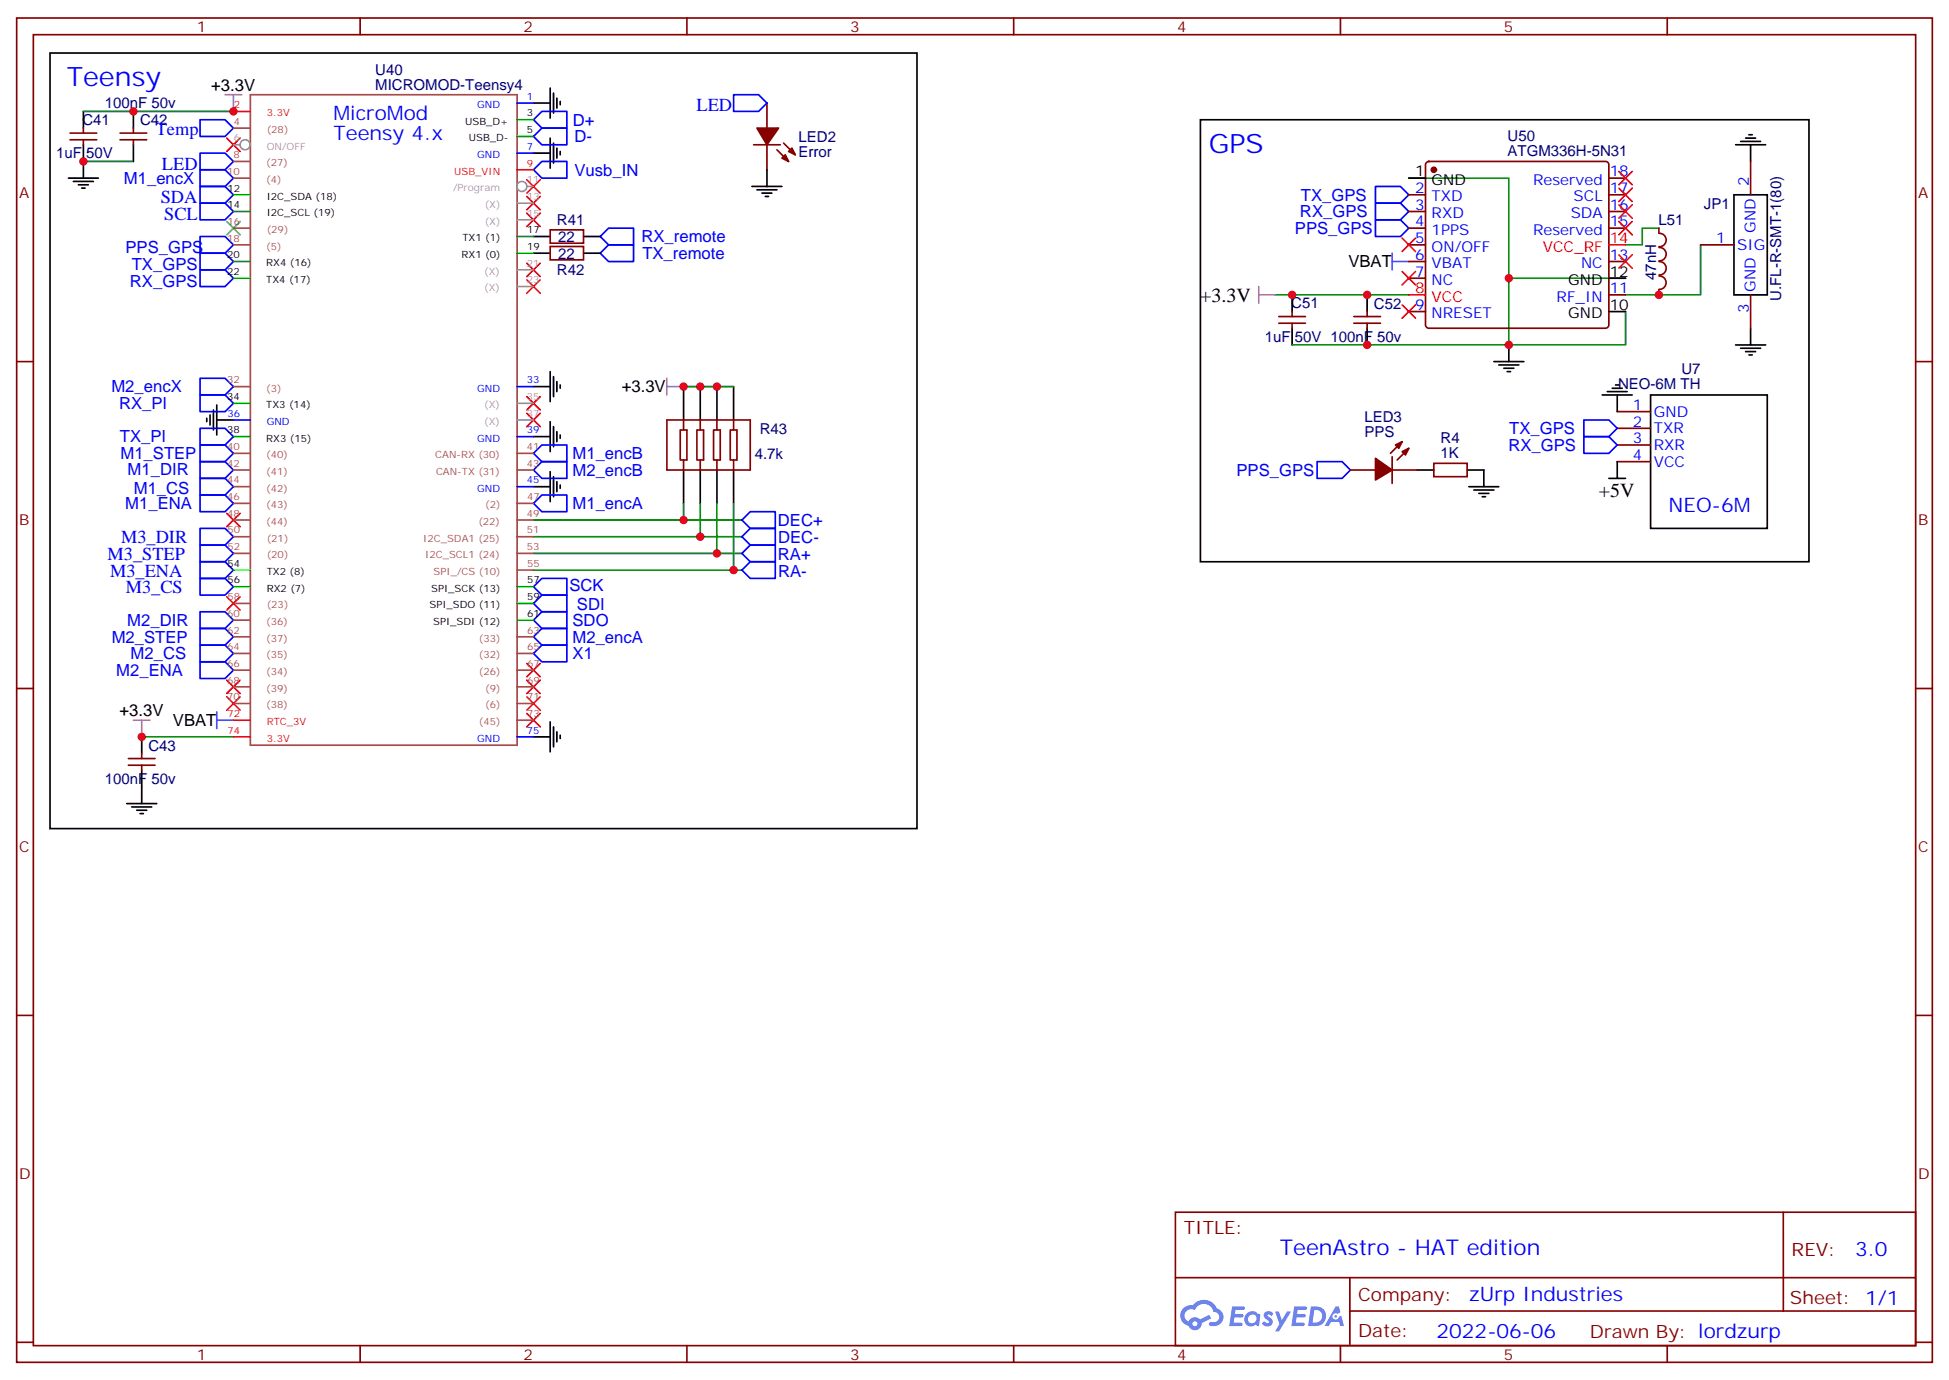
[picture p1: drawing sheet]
<svg xmlns="http://www.w3.org/2000/svg" width="412mm" height="292mm" viewBox="0 0 412 292" stroke-linecap="round" stroke-linejoin="round" font-family="sans-serif">
<g fill="none" stroke="#870000" stroke-width=".35">
<path d="M3.5 3.8h405.4v284.3h-405.4zM7.1 7.3h398.2v277.3h-398.2zM76.2 3.8v3.5M145.3 3.8v3.5M214.5 3.8v3.5M283.6 3.8v3.5M352.8 3.8v3.5M3.5 76.5h3.6M405.3 76.5h3.6M3.5 145.6h3.6M405.3 145.6h3.6M3.5 214.8h3.6"/>
<path d="M405.3 214.8h3.6M248.7 256.4h156.6v28.2h-156.6zM377.3 256.4v20.9M248.7 270.2h156.5M285.6 277.3h119.6M285.6 270.2v14.2M3.5 283.9h3.6M76.2 284.6v3.5M145.3 284.6v3.5M214.5 284.6v3.5M283.6 284.6v3.5M352.8 284.6v3.5"/>
<path d="M405.3 283.9h3.6"/>
</g>
<g fill="#5487ff">
<path d="M267.7 277.6a1.22 1.22 0 0 1 1.7 .2l-.4 .6a.47 .47 0 0 0-.3-.4 .47 .47 0 0 0-.5 .2v.1a1.55 1.55 0 0 1 1.1 1.5 1.34 1.34 0 0 1-2.3 .2l.5-.6 .7 .5a.29 .29 0 0 0 .3-.3 .29 .29 0 0 0-.2-.3 1.04 1.04 0 0 1-.6-1.7z"/>
<path d="M260.7 276.3h2.1a.43 .43 0 0 1 .5 .1 .43 .43 0 0 1 .1 .5l-.3 .2h-1.7l-.1 .8h1.5a.37 .37 0 0 1 .3 .4 .37 .37 0 0 1-.3 .4h-1.6l-.2 1.1h1.3a.43 .43 0 0 1 .5 0 .43 .43 0 0 1 .1 .5l-.3 .2h-2.5z"/>
<path d="M273.8 276.3h2.2a.43 .43 0 0 1 .4 .1 .43 .43 0 0 1 .1 .5l-.3 .2h-1.6l-.2 .8h1.6a.37 .37 0 0 1 .3 .4 .37 .37 0 0 1-.4 .4h-1.6l-.1 1.1h1.3a.43 .43 0 0 1 .4 0 .43 .43 0 0 1 .1 .5l-.3 .2h-2.4z"/>
<path d="M282.6 276.3h.7l.3 1.3-.6 .3a.69 .69 0 0 0-1 .3 .69 .69 0 0 0 .4 .9 .69 .69 0 0 0 .9-.6l.5-.2 .6 2.2h-.8l-.2-.9h-1.8l-.5 .9h-.8z"/>
<path d="M269.8 277.4h.8l.6 1.8 1.1-1.8h.9l-2.6 4.2h-.8l.9-1.5z"/>
<path d="M277.4 276.3l-.6 4.2h1.3a2.11 2.11 0 0 0 2.5-2.1 2.11 2.11 0 0 0-2.5-2.1zM278.1 277.1a1.39 1.39 0 0 1 1.7 1.4 1.39 1.39 0 0 1-1.8 1.3h-.3z"/>
<path d="M263.7 277.9a1.47 1.47 0 0 0-.1 2.1 1.47 1.47 0 0 0 2.1 .2l.7 .3 .3-2.3-.2-.3h-.4a1.49 1.49 0 0 0-2.4 0zM264.4 278.3a.92 .92 0 0 1 1.5 .5 .92 .92 0 0 1-1.3 1.1 .9 .9 0 0 1-.2-1.6z"/>
<path d="M250.4 276.7a2.18 2.18 0 0 0 1.1 3.7 1.44 1.44 0 0 0 1.6 .9 1.44 1.44 0 0 0 1.2-1.4l2-1.1-.5-.7-1.9 1a1.47 1.47 0 0 0-2.4 .4 1.39 1.39 0 0 1-.7-1.9 1.39 1.39 0 0 1 2-.5 2.08 2.08 0 0 1 2.2-1.3 2.08 2.08 0 0 1 1.8 1.7 1.07 1.07 0 0 1 1.2 1 1.07 1.07 0 0 1-1 1.1h-.7a.43 .43 0 0 0-.5 .4 .43 .43 0 0 0 .4 .5 2 2 0 0 0 2.4-1 2 2 0 0 0-.7-2.6l-.4-.2a2.98 2.98 0 0 0-5.1-.6l-1.1 .1zM252.3 280a.55 .55 0 0 1 1.1 0 .55 .55 0 0 1-1.1 0z"/>
<circle cx="282.6" cy="278.4" r=".26"/>
</g>
<g fill="none" stroke="#000" stroke-width=".35">
<path d="M10.6 11.2h183.4v164.1h-183.4zM116.4 18.6v6.4M117.1 19.7v4.2M14.5 37.7h6.3M15.5 38.4h4.3M16.6 39.1h2.1M17.3 39.8h.7M17.6 23.6v3.5M17.6 30.6v7.1M28.2 23.6v3.5M28.2 30.6v3.5M112.9 32.4h3.5"/>
<path d="M112.9 21.8h3.5M116.4 29.2v6.4M117.1 30.3v4.2M117.8 20.7v2.2M117.8 31.3v2.1M118.5 21.4v.8M118.5 32v.7M159.1 39.4h6.4M162.3 35.9v3.5M254 25.3h128.8v93.5h-128.8zM298.1 37.7h3.5M367.2 30.6h6.4"/>
<path d="M368.3 29.9h4.2M369.4 29.2h2.1M370.1 28.5h.7M370.4 30.6v3.5M112.9 53.6h3.5M112.9 50h3.5M123.5 53.6h3.5M123.5 50h3.5M160.2 40.1h4.2M161.2 40.9h2.1M161.9 41.6h.7M340.4 58.8h3.6"/>
<path d="M366.9 41.2h7v21.2h-7zM116.4 78.6v6.3M117.1 79.7v4.2M273.4 62.4v3.5M273.4 69.4v3.6M289.3 62.4v3.5M289.3 69.4v3.6M316.1 76.5h6.3M317.1 77.2h4.3M318.2 77.9h2.1M318.9 78.6h.7M319.3 73v3.5"/>
<path d="M340.4 65.9h3.6M367.2 73h6.4M368.3 73.7h4.2M369.4 74.4h2.1M370.1 75.1h.7M370.4 69.4v3.6M43.7 88.5v.7M44.4 87.8v2.1M45.2 86.7v4.2M45.9 88.8h3.5M45.9 85.7v6.3M112.9 92.4h3.5"/>
<path d="M112.9 81.8h3.5M116.4 89.2v6.3M116.4 99.8v6.3M117.1 90.2v4.3M117.8 80.7v2.1M117.8 91.3v2.1M118.5 81.4v.7M118.5 92v.7M144.6 81.8v7M144.6 99.4v7.1M148.2 81.8v7M148.2 99.4v7.1"/>
<path d="M151.7 81.8v7M151.7 99.4v7.1M155.2 81.8v7M155.2 99.4v7.1M299.9 99.4h3.5M310.4 99.4h3.6v3.5M339 83.5h6.4M340.1 82.8h4.2M341.1 82.1h2.2M341.8 81.4h.7M342.2 83.5v3.6M342.2 97.6v3.6"/>
<path d="M349.2 83.5h24.7v28.3h-24.7zM112.9 102.9h3.5M117.1 100.8v4.3M117.8 101.9v2.1M118.5 102.6v.7M310.8 102.9h6.3M311.9 103.6h4.2M312.9 104.4h2.1M313.6 105.1h.7M340.4 101.2h3.6M30 155.9v3.5M112.9 155.9h3.5"/>
<path d="M116.4 152.7v6.3M117.1 153.7v4.3M117.8 154.8v2.1M118.5 155.5v.7M26.8 170h6.4M27.9 170.7h4.2M28.9 171.4h2.1M29.6 172.1h.7M30 162.9v7.1"/>
</g>
<g fill="none" stroke="#00f" stroke-width=".35">
<path d="M42.3 39.4h5.3l1.8 1.8-1.8 1.8h-5.3zM42.3 32.4h5.3l1.8 1.7-1.8 1.8h-5.3zM42.3 25.3h5.3l1.8 1.8-1.8 1.8h-5.3zM42.3 35.9h5.3l1.8 1.8-1.8 1.7h-5.3zM109.4 21.8h3.5M109.4 32.4h3.5M112.9 28.9l1.8-1.8h5.2v3.5h-5.2zM112.9 35.9l1.8-1.8h5.2v3.6h-5.2zM114.7 23.6h5.2v3.5h-5.2l-1.8-1.8zM155.2 20h5.3l1.8 1.8-1.8 1.8h-5.3zM291 39.4h5.3l1.8 1.8-1.8 1.8h-5.3zM42.3 53.6h5.3l1.8 1.7-1.8 1.8h-5.3z"/>
<path d="M42.3 57.1h5.3l1.8 1.7-1.8 1.8h-5.3zM42.3 50h5.3l1.8 1.8-1.8 1.8h-5.3zM42.3 43h5.3l1.8 1.7-1.8 1.8h-5.3zM127 50l1.8-1.7h5.3v3.5h-5.3zM127 53.6l1.8-1.8h5.3v3.5h-5.3zM291 46.5h5.3l1.8 1.8-1.8 1.7h-5.3zM291 43h5.3l1.8 1.7-1.8 1.8h-5.3zM42.3 83.5h5.3l1.8 1.8-1.8 1.8h-5.3zM42.3 90.6h5.3l1.8 1.8-1.8 1.7h-5.3zM42.3 80h5.3l1.8 1.8-1.8 1.7h-5.3zM42.3 97.6h5.3l1.8 1.8-1.8 1.8h-5.3zM42.3 94.1h5.3l1.8 1.8-1.8 1.7h-5.3z"/>
<path d="M49.4 88.8h3.5M109.4 81.8h3.5M109.4 92.4h3.5M112.9 95.9l1.8-1.8h5.2v3.5h-5.2zM112.9 99.4l1.8-1.8h5.2v3.6h-5.2zM278.7 97.6h5.3l1.8 1.8-1.8 1.8h-5.3zM335.1 88.8h5.3l1.8 1.8-1.8 1.8h-5.3zM335.1 92.4h5.3l1.8 1.7-1.8 1.8h-5.3zM42.3 101.2h5.3l1.8 1.7-1.8 1.8h-5.3zM42.3 104.7h5.3l1.8 1.8-1.8 1.7h-5.3zM42.3 118.8h5.3l1.8 1.8-1.8 1.7h-5.3zM42.3 111.8h5.3l1.8 1.7-1.8 1.8h-5.3z"/>
<path d="M42.3 115.3h5.3l1.8 1.8-1.8 1.7h-5.3zM109.4 102.9h3.5M112.9 106.5l1.8-1.8h5.2v3.5h-5.2zM157 117.1l1.7-1.8h5.3v3.5h-5.3zM157 113.5l1.7-1.7h5.3v3.5h-5.3zM157 110l1.7-1.8h5.3v3.6h-5.3zM42.3 136.5h5.3l1.8 1.7-1.8 1.8h-5.3zM42.3 140h5.3l1.8 1.7-1.8 1.8h-5.3zM42.3 132.9h5.3l1.8 1.8-1.8 1.8h-5.3zM42.3 129.4h5.3l1.8 1.8-1.8 1.7h-5.3zM42.3 122.3h5.3l1.8 1.8-1.8 1.8h-5.3zM112.9 124.1l1.8-1.8h5.2v3.6h-5.2z"/>
<path d="M112.9 131.2l1.8-1.8h5.2v3.5h-5.2zM112.9 134.7l1.8-1.8h5.2v3.6h-5.2zM112.9 138.2l1.8-1.7h5.2v3.5h-5.2zM114.7 125.9h5.2v3.5h-5.2l-1.8-1.8zM157 120.6l1.7-1.8h5.3v3.5h-5.3zM109.4 155.9h3.5"/>
</g>
<path d="M47.6 20h3.6M49.4 20v3.6M266.3 62.4h3.6M266.3 60.6v3.5M141.1 81.8h3.5M141.1 80v3.5M28.2 152.3h3.5M30 152.3v3.6" fill="none" stroke="#f0f" stroke-width=".35"/>
<path d="M294.6 55.3h3.5M294.6 53.6v3.5M45.9 152.3h3.5M45.9 150.6v3.5" fill="none" stroke="#90f" stroke-width=".35"/>
<g fill="none" stroke="#870000" stroke-width=".35">
<path d="M14.8 28.2h5.7M14.8 29.6h5.7M17.6 27.1v1.1M17.6 29.6v1M25.4 28.2h5.6M25.4 29.6h5.6M28.2 27.1v1.1M28.2 29.6v1M159.5 30.6h5.6M162.3 21.8v5.3M162.3 30.6v5.3M164.4 31.7l2.5 2.4"/>
<path d="M165.8 30.3l2.5 2.4M301.9 34.4l.4-.3h37.4a.71 .71 0 0 1 .7 .8v33.8a.76 .76 0 0 1-.7 .7h-37.4a.76 .76 0 0 1-.7-.7v-33.8zM340.4 37.7h3.6M370.4 34.1v7.1M116.4 52.1h7.1v2.9h-7.1zM116.4 48.6h7.1v2.8h-7.1zM298.1 51.8h3.5M298.1 41.2h3.5M298.1 44.7h3.5M298.1 48.3h3.5M298.1 55.3h3.5M298.1 58.8h3.5"/>
<path d="M340.4 41.2h3.6M340.4 44.7h3.6M340.4 48.3h3.6M340.4 55.3h3.6M351 48.3v1M351 49.4a1.41 1.41 0 0 1 1.6 1.4 1.41 1.41 0 0 1-1.6 1.4M351 52.4a1.41 1.41 0 0 1 1.6 1.4 1.41 1.41 0 0 1-1.6 1.4M351 55.3a1.41 1.41 0 0 1 1.6 1.4 1.41 1.41 0 0 1-1.6 1.4M351 58.4a1.41 1.41 0 0 1 1.5 1.4 1.41 1.41 0 0 1-1.5 1.4M359.8 51.8h7.1M270.6 67h5.6M270.6 68.4h5.6"/>
<path d="M273.4 65.9v1.1M273.4 68.4v1M286.5 67h5.6M286.5 68.4h5.6M289.3 65.9v1.1M289.3 68.4v1M298.1 65.9h3.5M340.4 62.4h3.6M351 61.3v1.1M370.4 62.4v7M141.1 88.8h17.6v10.6h-17.6zM143.9 90.9h1.4v6.4h-1.4z"/>
<path d="M144.6 88.8v2.1M144.6 97.3v2.1M147.5 90.9h1.4v6.4h-1.4zM148.2 88.8v2.1M148.2 97.3v2.1M151 90.9h1.4v6.4h-1.4zM151.7 88.8v2.1M151.7 97.3v2.1M154.5 90.9h1.4v6.4h-1.4zM155.2 88.8v2.1M155.2 97.3v2.1M285.8 99.4h5.2"/>
<path d="M294.6 99.4h5.3M294.6 96.6v5.6M296.7 93.4l-2.5 2.5M298.1 94.8l-2.5 2.5M303.4 98h7v2.8h-7zM342.2 87.1h7M342.2 90.6h7M342.2 94.1h7M342.2 97.6h7M30 159.4v1M27.2 160.4h5.6M27.2 161.9h5.6"/>
<path d="M30 161.9v1"/>
</g>
<g fill="none" stroke="#f00" stroke-width=".35">
<path d="M48 29.2l2.8 2.8M49.4 23.6h3.5M50.8 29.2l-2.8 2.8M109.4 35.9h3.5M111.5 38l2.8 2.9M114.3 38l-2.8 2.9M342.5 36.3l2.9 2.8M342.5 39.8l2.9 2.8M345.4 36.3l-2.9 2.8M345.4 39.8l-2.9 2.8M111.5 41.6l2.8 2.8M111.5 45.1l2.8 2.8"/>
<path d="M111.5 55.7l2.8 2.8M111.5 59.2l2.8 2.8M114.3 41.6l-2.8 2.8M114.3 45.1l-2.8 2.8M114.3 55.7l-2.8 2.8M114.3 59.2l-2.8 2.8M296.7 57.4l2.8 2.9M296.7 50.4l2.8 2.8M299.5 57.4l-2.8 2.9M299.5 50.4l-2.8 2.8M340.4 51.8h3.6M342.5 43.3l2.9 2.8"/>
<path d="M342.5 46.8l2.9 2.9M342.5 53.9l2.9 2.8M345.4 43.3l-2.9 2.8M345.4 46.8l-2.9 2.9M345.4 53.9l-2.9 2.8M296.7 64.5l2.8 2.8M298.1 62.4h3.5M299.5 64.5l-2.8 2.8M111.5 83.9l2.8 2.8M111.5 87.4l2.8 2.8M114.3 83.9l-2.8 2.8M114.3 87.4l-2.8 2.8"/>
<path d="M48 108.6l2.8 2.8M50.8 108.6l-2.8 2.8M48 126.2l2.8 2.8M50.8 126.2l-2.8 2.8M48 143.9l2.8 2.8M48 147.4l2.8 2.8M49.4 155.9h3.5M49.4 152.3h3.5M50.8 147.4l-2.8 2.8M50.8 143.9l-2.8 2.8M111.5 140.3l2.8 2.9M111.5 143.9l2.8 2.8"/>
<path d="M111.5 147.4l2.8 2.8M111.5 150.9l2.8 2.8M114.3 140.3l-2.8 2.9M114.3 143.9l-2.8 2.8M114.3 147.4l-2.8 2.8M114.3 150.9l-2.8 2.8"/>
</g>
<g fill="none" stroke="#008700" stroke-width=".35">
<path d="M17.6 34.1h10.6M17.6 23.6h31.8M298.1 37.7h21.2v35.3M319.3 58.8h24.7M351 48.3h-3.5v3.5h-3.5M359.8 51.8v10.6h-15.8M269.9 62.4h28.2M273.4 73h45.9M344 65.9v7.1h-24.7M144.6 81.8h10.6M112.9 110h44.1M112.9 113.5h44.1"/>
<path d="M112.9 117.1h44.1M144.6 106.5v3.5M148.2 106.5v7M151.7 106.5v10.6M155.2 106.5v14.1M112.9 120.6h44.1M30 155.9h19.4"/>
</g>
<g fill="#870000" stroke="#870000" stroke-width=".35">
<path d="M165.5 33.4l.7-.7 .7 1.4z"/>
<path d="M167.6 31.3l.7 1.4-1.4-.7z"/>
<path d="M160.2 27.1h4.5l-2.4 3.5z"/>
<path d="M296.7 95.5l1.4-.7-.7 1.4z"/>
<path d="M295.3 94.1l1.4-.7-.7 1.4z"/>
<path d="M291 96.9l3.6 2.5-3.6 2.1z"/>
<circle cx="303.4" cy="35.9" r=".53"/>
</g>
<path d="M48 46.8l2.8 2.9M50.8 46.8l-2.8 2.9" fill="none" stroke="#3c3" stroke-width=".35"/>
<g fill="none" stroke="#a64a4a" stroke-width=".35">
<path d="M49.4 37.7h3.5M49.4 34.1h3.5M49.4 27.1h3.5M53 20h56.4v137.6h-56.4zM49.4 48.3h3.5M49.4 51.8h3.5M49.4 81.8h3.5M49.4 95.9h3.5M49.4 99.4h3.5M109.4 95.9h3.5M109.4 99.4h3.5M49.4 106.5h3.5"/>
<path d="M49.4 110h3.5M49.4 117.1h3.5M49.4 113.5h3.5M49.4 102.9h3.5M109.4 106.5h3.5M109.4 110h3.5M109.4 117.1h3.5M109.4 113.5h3.5M49.4 131.2h3.5M49.4 134.7h3.5M49.4 138.2h3.5M49.4 127.6h3.5"/>
<path d="M109.4 134.7h3.5M109.4 138.2h3.5M109.4 120.6h3.5M49.4 141.7h3.5M49.4 145.3h3.5M49.4 148.8h3.5M109.4 141.7h3.5M109.4 145.3h3.5M109.4 148.8h3.5M109.4 152.3h3.5"/>
</g>
<g fill="none" stroke="#999" stroke-width=".35">
<path d="M49.4 30.6h1.4M111.5 39.4h1.4M109.4 57.1h3.5M109.4 46.5h3.5M109.4 43h3.5M109.4 60.6h3.5M109.4 85.3h3.5M109.4 88.8h3.5"/>
<circle cx="51.9" cy="30.6" r="1.06"/>
<circle cx="110.4" cy="39.4" r="1.06"/>
</g>
<g fill="none" stroke="#0f0" stroke-width=".35">
<path d="M109.4 25.3h3.5M109.4 28.9h3.5M49.4 44.7h3.5M49.4 41.2h3.5M49.4 55.3h3.5M49.4 58.8h3.5M109.4 53.6h3.5M109.4 50h3.5M49.4 92.4h3.5M49.4 85.3h3.5M49.4 124.1h3.5M49.4 120.6h3.5"/>
<path d="M109.4 124.1h3.5M109.4 127.6h3.5M109.4 131.2h3.5"/>
</g>
<g fill="#c00">
<circle cx="30" cy="155.9" r=".88"/>
<circle cx="289.3" cy="73" r=".88"/>
<circle cx="289.3" cy="62.4" r=".88"/>
<circle cx="273.4" cy="62.4" r=".88"/>
<circle cx="319.3" cy="58.8" r=".88"/>
<circle cx="319.3" cy="73" r=".88"/>
<circle cx="28.2" cy="23.6" r=".88"/>
<circle cx="17.6" cy="34.1" r=".88"/>
<circle cx="151.7" cy="81.8" r=".88"/>
<circle cx="148.2" cy="81.8" r=".88"/>
<circle cx="144.6" cy="81.8" r=".88"/>
<circle cx="144.6" cy="110" r=".88"/>
<circle cx="148.2" cy="113.5" r=".88"/>
<circle cx="151.7" cy="117.1" r=".88"/>
<circle cx="155.2" cy="120.6" r=".88"/>
<circle cx="49.4" cy="23.6" r=".88"/>
<circle cx="351" cy="62.4" r=".88"/>
</g>
<g font-size="5.6" fill="#00f">
<text x="14.1" y="18.3">Teensy</text>
<text x="255.8" y="32.4">GPS</text>
</g>
<text font-size="4.6" fill="#00f" x="270.8" y="265.4">TeenAstro - HAT edition</text>
<g font-size="4.2" fill="#00f">
<text x="70.6" y="25.3">MicroMod</text>
<text x="70.6" y="29.6">Teensy 4.x</text>
<text x="353.1" y="108.2">NEO-6M</text>
<text x="392.5" y="265.7">3.0</text>
<text x="310.9" y="275.2">zUrp Industries</text>
<text x="304" y="283">2022-06-06</text>
</g>
<g font-size="4.2">
<text x="253.9" y="63.8">+3.3V</text>
<text x="338.3" y="105.1">+5V</text>
</g>
<g font-size="3.9" fill="#00f">
<text x="147.4" y="23.6">LED</text>
<text x="32.9" y="28.5">Temp</text>
<text x="34.3" y="35.9">LED</text>
<text x="34" y="43">SDA</text>
<text x="34.7" y="46.5">SCL</text>
<text x="22.8" y="118.4">M3_STEP</text>
<text x="25.6" y="114.8">M3_DIR</text>
<text x="23.3" y="122">M3_ENA</text>
<text x="26.6" y="125.5">M3_CS</text>
</g>
<g font-size="3.9" fill="#800">
<text x="250.5" y="261">TITLE:</text>
<text x="379.1" y="265.7">REV:</text>
<text x="287.4" y="275.2">Company:</text>
<text x="378.7" y="275.8">Sheet: 1/1</text>
<text x="287.4" y="282.9">Date:</text>
<text x="336.4" y="282.9">Drawn By: lordzurp</text>
</g>
<g font-size="3.5">
<text x="44.7" y="19.2">+3.3V</text>
<text x="285.3" y="56.5">VBAT</text>
<text x="131.6" y="83">+3.3V</text>
<text x="25.3" y="151.4">+3.3V</text>
<text x="36.6" y="153.6">VBAT</text>
</g>
<g font-size="3.5" fill="#00f">
<text x="121.2" y="26.6">D+</text>
<text x="121.5" y="30.1">D-</text>
<text x="26.2" y="39">M1_encX</text>
<text x="121.5" y="37.1">Vusb_IN</text>
<text x="275.1" y="46">RX_GPS</text>
<text x="275.3" y="42.4">TX_GPS</text>
<text x="26.5" y="53.6">PPS_GPS</text>
<text x="135.7" y="51.2">RX_remote</text>
<text x="274" y="49.5">PPS_GPS</text>
<text x="27.9" y="57.1">TX_GPS</text>
<text x="135.9" y="54.7">TX_remote</text>
<text x="27.5" y="60.7">RX_GPS</text>
<text x="23.6" y="82.8">M2_encX</text>
<text x="25.2" y="86.5">RX_PI</text>
<text x="25.4" y="93.5">TX_PI</text>
<text x="319.2" y="95.3">RX_GPS</text>
<text x="319.4" y="91.8">TX_GPS</text>
<text x="25.5" y="97">M1_STEP</text>
<text x="27" y="100.5">M1_DIR</text>
<text x="121.1" y="97.2">M1_encB</text>
<text x="121.1" y="100.6">M2_encB</text>
<text x="261.6" y="100.6">PPS_GPS</text>
<text x="26.5" y="107.7">M1_ENA</text>
<text x="28.3" y="104.4">M1_CS</text>
<text x="121.1" y="107.8">M1_encA</text>
<text x="164.6" y="111.4">DEC+</text>
<text x="164.6" y="118.4">RA+</text>
<text x="164.7" y="114.9">DEC-</text>
<text x="120.5" y="125">SCK</text>
<text x="164.7" y="121.9">RA-</text>
<text x="122.1" y="128.9">SDI</text>
<text x="23.6" y="135.9">M2_STEP</text>
<text x="26.9" y="132.4">M2_DIR</text>
<text x="121.1" y="136">M2_encA</text>
<text x="121.1" y="132.4">SDO</text>
<text x="24.6" y="143">M2_ENA</text>
<text x="27.6" y="139.5">M2_CS</text>
<text x="121.2" y="139.5">X1</text>
</g>
<g font-size="3.2" fill="#800">
<text x="41.6" y="6.8">1</text>
<text x="110.8" y="6.8">2</text>
<text x="179.9" y="6.8">3</text>
<text x="249.1" y="6.8">4</text>
<text x="318.2" y="6.8">5</text>
<text x="4.1" y="41.9">A</text>
<text x="405.9" y="41.9">A</text>
<text x="4.1" y="111.1">B</text>
<text x="405.9" y="111.1">B</text>
<text x="4.1" y="180.2">C</text>
<text x="405.9" y="180.2">C</text>
<text x="4.1" y="249.3">D</text>
<text x="405.9" y="249.3">D</text>
<text x="41.6" y="287.6">1</text>
<text x="110.8" y="287.6">2</text>
<text x="179.9" y="287.6">3</text>
<text x="249.1" y="287.6">4</text>
<text x="318.2" y="287.6">5</text>
</g>
<g font-size="3.2" fill="#000080">
<text x="79.4" y="15.8">U40</text>
<text x="22.2" y="22.9">100nF 50v</text>
<text x="79.4" y="19">MICROMOD-Teensy4</text>
<text x="17.5" y="26.4">C41</text>
<text x="29.7" y="26.5">C42</text>
<text x="319" y="29.7">U50</text>
<text x="11.9" y="33.5">1uF 50V</text>
<text x="169" y="33.2">Error</text>
<text x="169" y="30">LED2</text>
<text x="319" y="32.9">ATGM336H-5N31</text>
<text x="117.8" y="47.6">R41</text>
<text x="350.9" y="47.7">L51</text>
<text x="360.5" y="44.1">JP1</text>
<text x="118.1" y="51.2">22</text>
<text x="117.8" y="58.3">R42</text>
<text x="118.1" y="54.7">22</text>
<text x="350.4" y="59.2" transform="rotate(-90 350.4 59.2)">47nH</text>
<text x="273.2" y="65.2">C51</text>
<text x="290.7" y="65.3">C52</text>
<text x="376.9" y="63.7" transform="rotate(-90 376.9 63.7)">U.FL-R-SMT-1(80)</text>
<text x="267.6" y="72.3">1uF 50V 100nF 50v</text>
<text x="342.4" y="82.3">NEO-6M TH</text>
<text x="355.8" y="79.1">U7</text>
<text x="288.7" y="89.2">LED3</text>
<text x="160.8" y="91.7">R43</text>
<text x="288.7" y="92.4">PPS</text>
<text x="304.8" y="93.8">R4</text>
<text x="159.7" y="97">4.7k</text>
<text x="304.8" y="96.9">1K</text>
<text x="31.4" y="158.8">C43</text>
<text x="22.2" y="165.8">100nF 50v</text>
</g>
<g font-size="3.2">
<text x="299.4" y="37.3">1</text>
<text x="302.9" y="39.1">GND</text>
<text x="340.6" y="58.5">12</text>
<text x="331.8" y="60.3">GND</text>
<text x="340.6" y="65.5">10</text>
<text x="331.8" y="67.3">GND</text>
</g>
<g font-size="3.2" fill="#00f">
<text x="299.4" y="40.9">2</text>
<text x="324.4" y="39.1">Reserved</text>
<text x="340.6" y="40.9">17</text>
<text x="340.6" y="37.3">18</text>
<text x="370.1" y="39.4" transform="rotate(-90 370.1 39.4)">2</text>
<text x="299.4" y="44.4">3</text>
<text x="299.4" y="47.9">4</text>
<text x="302.9" y="42.6">TXD</text>
<text x="302.9" y="46.1">RXD</text>
<text x="332.3" y="46.1">SDA</text>
<text x="333" y="42.6">SCL</text>
<text x="340.6" y="47.9">15</text>
<text x="340.6" y="44.4">16</text>
<text x="299.4" y="51.4">5</text>
<text x="302.9" y="49.7">1PPS</text>
<text x="302.9" y="53.2">ON/OFF</text>
<text x="324.4" y="49.7">Reserved</text>
<text x="363.1" y="51.4">1</text>
<text x="367.6" y="52.8">SIG</text>
<text x="371.5" y="49.2" transform="rotate(-90 371.5 49.2)">GND</text>
<text x="299.4" y="55">6</text>
<text x="299.4" y="58.5">7</text>
<text x="302.9" y="56.7">VBAT</text>
<text x="334.5" y="56.7">NC</text>
<text x="340.6" y="55">13</text>
<text x="299.4" y="65.5">9</text>
<text x="302.9" y="60.3">NC</text>
<text x="329.4" y="63.8">RF_IN</text>
<text x="340.6" y="62">11</text>
<text x="371.5" y="61.7" transform="rotate(-90 371.5 61.7)">GND</text>
<text x="302.9" y="67.3">NRESET</text>
<text x="370.1" y="66.2" transform="rotate(-90 370.1 66.2)">3</text>
<text x="345.5" y="86.7">1</text>
<text x="350" y="88.1">GND</text>
<text x="345.5" y="90.2">2</text>
<text x="345.5" y="93.8">3</text>
<text x="350" y="91.7">TXR</text>
<text x="350" y="95.2">RXR</text>
<text x="345.5" y="97.3">4</text>
<text x="350" y="98.7">VCC</text>
</g>
<g font-size="3.2" fill="#f00">
<text x="326.5" y="53.2">VCC_RF</text>
<text x="340.6" y="51.4">14</text>
<text x="299.4" y="62">8</text>
<text x="302.9" y="63.8">VCC</text>
</g>
<g font-size="2.1" fill="#f00">
<text x="49.5" y="22.9">2</text>
<text x="56.4" y="24.6">3.3V</text>
<text x="111.4" y="35.2">9</text>
<text x="96.1" y="37">USB_VIN</text>
<text x="48.1" y="155.2">74</text>
<text x="48.1" y="151.6">72</text>
<text x="56.4" y="153.4">RTC_3V</text>
<text x="56.4" y="156.9">3.3V</text>
</g>
<g font-size="2.1" fill="#00f">
<text x="101" y="22.8">GND</text>
<text x="111.4" y="21.1">1</text>
<text x="101" y="33.4">GND</text>
<text x="111.4" y="31.7">7</text>
<text x="101" y="82.8">GND</text>
<text x="111.4" y="81.1">33</text>
<text x="48.1" y="88.1">36</text>
<text x="56.4" y="89.9">GND</text>
<text x="101" y="93.4">GND</text>
<text x="111.4" y="91.7">39</text>
<text x="101" y="104">GND</text>
<text x="111.4" y="102.2">45</text>
<text x="111.4" y="155.2">75</text>
<text x="101" y="156.9">GND</text>
</g>
<g font-size="2.1" fill="#999">
<text x="49.5" y="29.9">6</text>
<text x="56.4" y="31.7">ON/OFF</text>
<text x="95.9" y="40.5">/Program</text>
<text x="111.4" y="38.7">11</text>
<text x="102.6" y="47.5">(X)</text>
<text x="102.6" y="44">(X)</text>
<text x="111.6" y="45.8">15</text>
<text x="111.6" y="42.3">13</text>
<text x="102.5" y="58.1">(X)</text>
<text x="111.4" y="56.4">21</text>
<text x="111.4" y="59.9">23</text>
<text x="102.5" y="61.6">(X)</text>
<text x="102.5" y="86.3">(X)</text>
<text x="102.5" y="89.9">(X)</text>
<text x="111.4" y="84.6">35</text>
<text x="111.4" y="88.1">37</text>
</g>
<g font-size="2.1" fill="#a54b4b">
<text x="49.5" y="26.4">4</text>
<text x="56.4" y="28.1">(28)</text>
<text x="49.4" y="33.5">8</text>
<text x="56.3" y="35.2">(27)</text>
<text x="48" y="37">10</text>
<text x="56.3" y="38.7">(4)</text>
<text x="48.1" y="47.6">16</text>
<text x="48" y="51.1">18</text>
<text x="56.3" y="52.8">(5)</text>
<text x="56.4" y="49.3">(29)</text>
<text x="48" y="81.1">32</text>
<text x="56.3" y="82.8">(3)</text>
<text x="48" y="95.2">40</text>
<text x="111.4" y="95.2">41</text>
<text x="48" y="98.7">42</text>
<text x="56.3" y="96.9">(40)</text>
<text x="56.3" y="100.5">(41)</text>
<text x="92.1" y="96.9">CAN-RX (30)</text>
<text x="92.3" y="100.5">CAN-TX (31)</text>
<text x="111.4" y="98.7">43</text>
<text x="48" y="102.2">44</text>
<text x="48" y="105.8">46</text>
<text x="56.3" y="104">(42)</text>
<text x="56.3" y="107.5">(43)</text>
<text x="102.7" y="107.5">(2)</text>
<text x="111.6" y="105.8">47</text>
<text x="48" y="109.3">48</text>
<text x="48.1" y="112.8">50</text>
<text x="56.3" y="111">(44)</text>
<text x="101.2" y="111">(22)</text>
<text x="111.4" y="109.3">49</text>
<text x="111.4" y="112.8">51</text>
<text x="48.1" y="116.4">52</text>
<text x="56.4" y="118.1">(20)</text>
<text x="56.4" y="114.6">(21)</text>
<text x="89.6" y="114.6">I2C_SDA1 (25)</text>
<text x="90" y="118.1">I2C_SCL1 (24)</text>
<text x="111.4" y="116.4">53</text>
<text x="111.6" y="119.9">55</text>
<text x="91.8" y="121.6">SPI_/CS (10)</text>
<text x="48" y="130.5">60</text>
<text x="48.1" y="126.9">58</text>
<text x="56.4" y="128.7">(23)</text>
<text x="48" y="134">62</text>
<text x="48" y="137.5">64</text>
<text x="56.3" y="132.2">(36)</text>
<text x="56.3" y="135.7">(37)</text>
<text x="101.3" y="135.7">(33)</text>
<text x="111.6" y="137.5">65</text>
<text x="111.6" y="134">63</text>
<text x="48" y="141.1">66</text>
<text x="56.3" y="142.8">(34)</text>
<text x="56.3" y="139.3">(35)</text>
<text x="101.3" y="142.8">(26)</text>
<text x="101.3" y="139.3">(32)</text>
<text x="111.6" y="141.1">67</text>
<text x="48" y="144.6">68</text>
<text x="48" y="148.1">70</text>
<text x="56.3" y="146.3">(39)</text>
<text x="56.3" y="149.8">(38)</text>
<text x="102.7" y="149.8">(6)</text>
<text x="102.7" y="146.3">(9)</text>
<text x="111.6" y="148.1">71</text>
<text x="111.6" y="144.6">69</text>
<text x="101.3" y="153.4">(45)</text>
<text x="111.6" y="151.6">73</text>
</g>
<g font-size="2.1">
<text x="98.4" y="26.4">USB_D+</text>
<text x="99.2" y="29.9">USB_D-</text>
<text x="111.4" y="24.6">3</text>
<text x="111.4" y="28.2">5</text>
<text x="48.1" y="40.5">12</text>
<text x="48.1" y="44">14</text>
<text x="56.4" y="45.8">I2C_SCL (19)</text>
<text x="56.4" y="42.2">I2C_SDA (18)</text>
<text x="97.8" y="51.1">TX1 (1)</text>
<text x="111.6" y="52.9">19</text>
<text x="111.6" y="49.3">17</text>
<text x="48" y="54.6">20</text>
<text x="48" y="58.1">22</text>
<text x="56.3" y="56.4">RX4 (16)</text>
<text x="56.3" y="59.9">TX4 (17)</text>
<text x="97.7" y="54.6">RX1 (0)</text>
<text x="48" y="84.6">34</text>
<text x="56.3" y="86.3">TX3 (14)</text>
<text x="48" y="91.7">38</text>
<text x="56.3" y="93.4">RX3 (15)</text>
<text x="48.1" y="119.9">54</text>
<text x="48.1" y="123.4">56</text>
<text x="56.4" y="125.1">RX2 (7)</text>
<text x="56.4" y="121.6">TX2 (8)</text>
<text x="91.2" y="125.1">SPI_SCK (13)</text>
<text x="111.6" y="123.4">57</text>
<text x="90.9" y="128.7">SPI_SDO (11)</text>
<text x="111.6" y="126.9">59</text>
<text x="111.6" y="130.5">61</text>
<text x="91.7" y="132.2">SPI_SDI (12)</text>
</g>
</svg>
